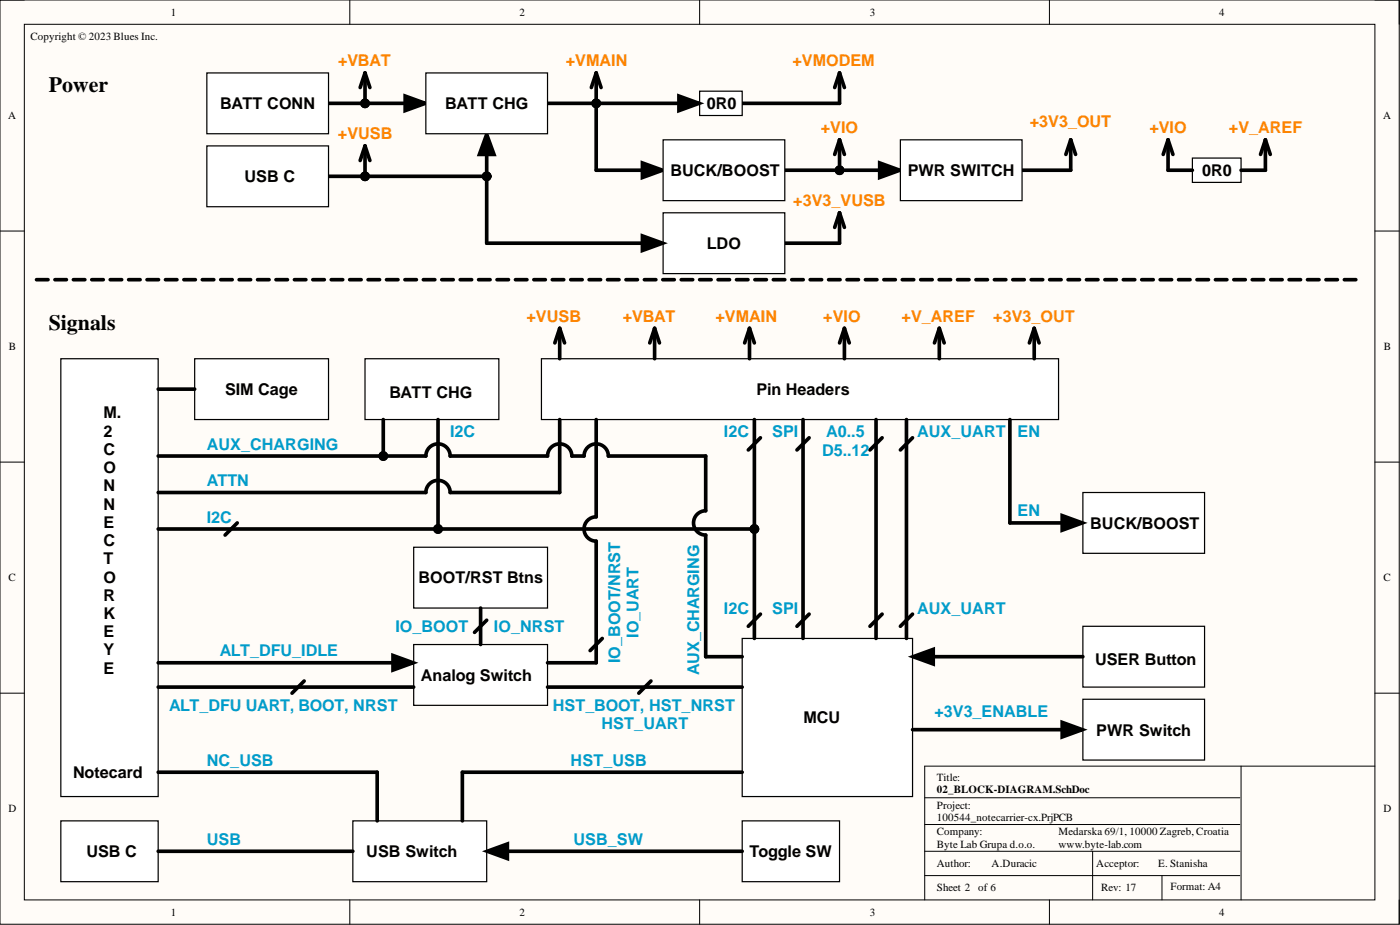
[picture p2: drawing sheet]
<svg xmlns="http://www.w3.org/2000/svg" width="292mm" height="193mm" viewBox="0 0 292 193" stroke-linecap="round" stroke-linejoin="round" font-family="sans-serif">
<path d="M0 0h291.9v192.8h-291.9z" fill-rule="evenodd" fill="#fffcf8"/>
<path d="M0 0h291.9v192.8h-291.9z" fill="none" stroke="#000" stroke-width=".21"/>
<path d="M5.1 5.1h281.8v182.6h-281.8z" fill-rule="evenodd" fill="#fffcf8"/>
<g fill="none" stroke="#000" stroke-width=".21">
<path d="M0 0h5.1M73 0v5.1M146 0v5.1M219 0v5.1M286.9 0h5v5.1M5.1 5.1h281.8v182.6h-281.8zM0 48.2h5.1M286.9 48.2h5M0 96.4h5.1M286.9 96.4h5M0 144.6h5.1M258.9 159.8v27.9"/>
<path d="M286.9 144.6h5M286.9 159.8h-94v27.9M192.9 166.4h65.8M192.9 172h65.8M192.9 177.6h65.8M228 177.6v10.1M73 187.7v5.1M146 187.7v5.1M192.9 182.7h65.8M219 187.7v5.1M242.4 182.7v5M291.9 187.7v5.1"/>
</g>
<g fill="none" stroke="#000" stroke-width=".76">
<path d="M175.2 15.2v6.4h-20.3M175.2 15.2l-1.1 3.1M175.2 15.2l1 3.1M68.5 21.6h19.1M84.5 20l4.2 1.6-4.2 1.5zM101.5 28l1.6 4.2h-3.1zM101.5 29.2v7.6h-33M114.2 21.6h10.2v13.9h12.7M134 34l4.2 1.5-4.2 1.5zM163.7 35.5h22.9M183.5 34l4.2 1.5-4.2 1.5zM223.4 29.2v6.3h-10.2"/>
<path d="M223.4 29.2l-1 3M223.4 29.2l1 3M175.2 44.4v6.3h-11.5M175.2 44.4l-1.1 3M175.2 44.4l1 3"/>
</g>
<path d="M84.5 20l4.2 1.6-4.2 1.5zM101.5 28l1.6 4.2h-3.1zM134 34l4.2 1.5-4.2 1.5zM183.5 34l4.2 1.5-4.2 1.5z" fill="#000"/>
<path d="M88.9 15.2h25.3v12.7h-25.3z" fill-rule="evenodd" fill="#fff"/>
<path d="M88.9 15.2h25.3v12.7h-25.3z" fill="none" stroke="#000" stroke-width=".25"/>
<path d="M43.2 30.4h25.3v12.7h-25.3z" fill-rule="evenodd" fill="#fff"/>
<path d="M43.2 30.4h25.3v12.7h-25.3z" fill="none" stroke="#000" stroke-width=".25"/>
<path d="M43.2 15.2h25.3v12.7h-25.3z" fill-rule="evenodd" fill="#fff"/>
<path d="M43.2 15.2h25.3v12.7h-25.3z" fill="none" stroke="#000" stroke-width=".25"/>
<path d="M138.4 29.2h25.3v12.7h-25.3z" fill-rule="evenodd" fill="#fff"/>
<path d="M138.4 29.2h25.3v12.7h-25.3z" fill="none" stroke="#000" stroke-width=".25"/>
<path d="M146 19h8.9v5.1h-8.9z" fill-rule="evenodd" fill="#fff"/>
<path d="M146 19h8.9v5.1h-8.9z" fill="none" stroke="#000" stroke-width=".25"/>
<path d="M124.4 21.6h20.3M141.7 20l4.1 1.6-4.1 1.5z" fill="none" stroke="#000" stroke-width=".76"/>
<path d="M141.7 20l4.1 1.6-4.1 1.5z" fill="#000"/>
<path d="M187.9 29.2h25.3v12.7h-25.3z" fill-rule="evenodd" fill="#fff"/>
<path d="M187.9 29.2h25.3v12.7h-25.3z" fill="none" stroke="#000" stroke-width=".25"/>
<g fill="none" stroke="#000" stroke-width=".76">
<path d="M76.2 15.2v6.4M76.2 15.2l-1.1 3.1M76.2 15.2l1 3.1M124.4 15.2v6.4M124.4 15.2l-1 3.1M124.4 15.2l1 3.1M76.2 30.4v6.4M76.2 30.4l-1.1 3.1M76.2 30.4l1 3.1M175.2 29.2v6.3M175.2 29.2l-1.1 3M175.2 29.2l1 3"/>
<circle cx="76.2" cy="21.6" r=".63"/>
<circle cx="76.2" cy="36.8" r=".63"/>
<circle cx="76.2" cy="36.8" r=".64"/>
<circle cx="76.2" cy="21.6" r=".64"/>
<circle cx="124.4" cy="21.6" r=".63"/>
<circle cx="124.4" cy="21.6" r=".64"/>
<circle cx="175.2" cy="35.5" r=".64"/>
</g>
<path d="M138.4 44.4h25.3v12.7h-25.3z" fill-rule="evenodd" fill="#fff"/>
<path d="M138.4 44.4h25.3v12.7h-25.3z" fill="none" stroke="#000" stroke-width=".25"/>
<g fill="none" stroke="#000" stroke-width=".76">
<path d="M101.5 36.8v13.9h35.6M134 49.2l4.2 1.5-4.2 1.6z"/>
<circle cx="101.5" cy="36.8" r=".63"/>
<circle cx="101.5" cy="36.8" r=".64"/>
</g>
<path d="M134 49.2l4.2 1.5-4.2 1.6z" fill="#000"/>
<path d="M12.7 74.8h20.3v91.4h-20.3z" fill-rule="evenodd" fill="#fff"/>
<path d="M12.7 74.8h20.3v91.4h-20.3z" fill="none" stroke="#000" stroke-width=".25"/>
<path d="M113 74.8h107.9v12.7h-107.9z" fill-rule="evenodd" fill="#fff"/>
<path d="M113 74.8h107.9v12.7h-107.9z" fill="none" stroke="#000" stroke-width=".25"/>
<path d="M154.9 133.2h35.5v33h-35.5z" fill-rule="evenodd" fill="#fff"/>
<path d="M154.9 133.2h35.5v33h-35.5z" fill="none" stroke="#000" stroke-width=".25"/>
<path d="M12.7 171.2h20.3v12.7h-20.3z" fill-rule="evenodd" fill="#fff"/>
<path d="M12.7 171.2h20.3v12.7h-20.3z" fill="none" stroke="#000" stroke-width=".25"/>
<path d="M73.6 171.2h27.9v12.7h-27.9z" fill-rule="evenodd" fill="#fff"/>
<path d="M73.6 171.2h27.9v12.7h-27.9z" fill="none" stroke="#000" stroke-width=".25"/>
<path d="M33 177.6h40.6M33 161.1h45.7v10.1" fill="none" stroke="#000" stroke-width=".76"/>
<path d="M154.9 171.2h20.3v12.7h-20.3z" fill-rule="evenodd" fill="#fff"/>
<path d="M154.9 171.2h20.3v12.7h-20.3z" fill="none" stroke="#000" stroke-width=".25"/>
<path d="M101.7 177.6l4.2-1.5v3zM102.8 177.6h52.1M154.9 161.1h-58.4v10.1" fill="none" stroke="#000" stroke-width=".76"/>
<path d="M101.7 177.6l4.2-1.5v3z" fill="#000"/>
<path d="M86.3 134.5h27.9v12.6h-27.9z" fill-rule="evenodd" fill="#fff"/>
<path d="M86.3 134.5h27.9v12.6h-27.9z" fill="none" stroke="#000" stroke-width=".25"/>
<path d="M33 138.3h52M82 136.7l4.2 1.6-4.2 1.5zM33 143.3h53.3M114.2 143.3h40.7" fill="none" stroke="#000" stroke-width=".76"/>
<path d="M82 136.7l4.2 1.6-4.2 1.5z" fill="#000"/>
<path d="M225.9 145.9h25.4v12.7h-25.4z" fill-rule="evenodd" fill="#fff"/>
<path d="M225.9 145.9h25.4v12.7h-25.4z" fill="none" stroke="#000" stroke-width=".25"/>
<path d="M40.6 74.8h27.9v12.7h-27.9z" fill-rule="evenodd" fill="#fff"/>
<path d="M40.6 74.8h27.9v12.7h-27.9z" fill="none" stroke="#000" stroke-width=".25"/>
<path d="M86.3 114.2h27.9v12.6h-27.9z" fill-rule="evenodd" fill="#fff"/>
<path d="M86.3 114.2h27.9v12.6h-27.9z" fill="none" stroke="#000" stroke-width=".25"/>
<path d="M33 81.2h7.6M100.3 126.8v7.7M101.5 129.4l-2.5 2.5M63.5 142.1l-2.6 2.5M135.8 142.1l-2.5 2.5" fill="none" stroke="#000" stroke-width=".76"/>
<path d="M76.2 74.8h27.9v12.7h-27.9z" fill-rule="evenodd" fill="#fff"/>
<path d="M76.2 74.8h27.9v12.7h-27.9z" fill="none" stroke="#000" stroke-width=".25"/>
<g fill="none" stroke="#000" stroke-width=".76">
<path d="M80 87.5v7.6h-47M91.4 87.5v22.9M116.8 87.5v15.2h-22.9a2.54 2.54 0 0 0-2.5-2.5 2.54 2.54 0 0 0-2.5 2.5h-55.9M124.4 87.5v20.3a2.54 2.54 0 0 0-2.5 2.6 2.54 2.54 0 0 0 2.5 2.5v25.4h-10.2M157.4 87.5v45.7M158.7 91.3l-2.6 2.6M167.5 87.5v45.7M168.8 91.3l-2.5 2.6M182.8 87.5v45.7M184 91.3l-2.5 2.6M33 110.4h124.4M49.5 109.1l-2.5 2.5"/>
<path d="M125.7 133.2l-2.6 2.5M158.7 128.1l-2.6 2.6M168.8 128.1l-2.5 2.6M184 128.1l-2.5 2.6M190.4 152.2h34.3M221.6 150.7l4.2 1.5-4.2 1.5z"/>
<circle cx="91.4" cy="110.4" r=".63"/>
<circle cx="91.4" cy="110.4" r=".64"/>
<circle cx="157.4" cy="110.4" r=".63"/>
<circle cx="157.4" cy="110.4" r=".64"/>
</g>
<path d="M221.6 150.7l4.2 1.5-4.2 1.5z" fill="#000"/>
<path d="M225.9 102.7h25.4v12.7h-25.4z" fill-rule="evenodd" fill="#fff"/>
<path d="M225.9 102.7h25.4v12.7h-25.4z" fill="none" stroke="#000" stroke-width=".25"/>
<path d="M215.8 68.5v6.3M215.8 68.5l-1 3M215.8 68.5l1 3M210.7 87.5v21.6h14M221.6 107.6l4.2 1.5-4.2 1.5z" fill="none" stroke="#000" stroke-width=".76"/>
<path d="M221.6 107.6l4.2 1.5-4.2 1.5z" fill="#000"/>
<path d="M248.8 33h10.1v5.1h-10.1z" fill-rule="evenodd" fill="#fff"/>
<path d="M248.8 33h10.1v5.1h-10.1z" fill="none" stroke="#000" stroke-width=".25"/>
<g fill="none" stroke="#000" stroke-width=".76">
<path d="M243.7 29.2v6.3h5.1M243.7 29.2l-1 3M243.7 29.2l1 3M264 29.2v6.3h-5.1M264 29.2l-1 3M264 29.2l1 3M7.6 58.3h2.4M11.5 58.3h2.4M15.3 58.3h2.4M19.1 58.3h2.5M23 58.3h2.4M26.8 58.3h2.4"/>
<path d="M30.7 58.3h2.4M34.5 58.3h2.4M38.4 58.3h2.4M42.2 58.3h2.4M46 58.3h2.5M49.9 58.3h2.4M53.7 58.3h2.4M57.6 58.3h2.4M61.4 58.3h2.4M65.3 58.3h2.4M69.1 58.3h2.4M73 58.3h2.4"/>
<path d="M76.8 58.3h2.4M80.6 58.3h2.4M84.5 58.3h2.4M88.3 58.3h2.4M92.2 58.3h2.4M96 58.3h2.4M99.9 58.3h2.4M103.7 58.3h2.4M107.5 58.3h2.4M111.4 58.3h2.4M115.2 58.3h2.4M119.1 58.3h2.4"/>
<path d="M122.9 58.3h2.4M126.8 58.3h2.4M130.6 58.3h2.4M134.4 58.3h2.4M138.3 58.3h2.4M142.1 58.3h2.4M146 58.3h2.4M149.8 58.3h2.4M153.7 58.3h2.4M157.5 58.3h2.4M161.3 58.3h2.4M165.2 58.3h2.4"/>
<path d="M169 58.3h2.4M172.9 58.3h2.4M176.7 58.3h2.4M180.6 58.3h2.4M184.4 58.3h2.4M188.2 58.3h2.5M192.1 58.3h2.4M195.9 58.3h2.4M199.8 58.3h2.4M203.6 58.3h2.4M207.5 58.3h2.4M211.3 58.3h2.4"/>
<path d="M215.1 58.3h2.5M219 58.3h2.4M222.8 58.3h2.4M226.7 58.3h2.4M230.5 58.3h2.4M234.4 58.3h2.4M238.2 58.3h2.4M242.1 58.3h2.4M245.9 58.3h2.4M249.7 58.3h2.4M253.6 58.3h2.4M257.4 58.3h2.4"/>
<path d="M261.3 58.3h2.4M265.1 58.3h2.4M269 58.3h2.4M272.8 58.3h2.4M276.6 58.3h2.4M280.5 58.3h2.4M116.8 68.5v6.3M116.8 68.5l-1 3M116.8 68.5l1 3M136.6 68.5v6.3M136.6 68.5l-1 3M136.6 68.5l1 3"/>
<path d="M156.4 68.5v6.3M156.4 68.5l-1 3M156.4 68.5l1 3M196 68.5v6.3M196 68.5l-1 3M196 68.5l1 3"/>
</g>
<path d="M225.9 130.7h25.4v12.6h-25.4z" fill-rule="evenodd" fill="#fff"/>
<path d="M225.9 130.7h25.4v12.6h-25.4z" fill="none" stroke="#000" stroke-width=".25"/>
<g fill="none" stroke="#000" stroke-width=".76">
<path d="M176.2 68.5v6.3M176.2 68.5l-1 3M176.2 68.5l1 3M80 95.1h8.9a2.54 2.54 0 0 1 2.5-2.5 2.54 2.54 0 0 1 2.5 2.5h20.3a2.54 2.54 0 0 1 2.6-2.5 2.54 2.54 0 0 1 2.5 2.5h2.6a2.54 2.54 0 0 1 2.5-2.5 2.54 2.54 0 0 1 2.5 2.5h20.3v11.5a2.54 2.54 0 0 0-2.5 2.5 2.54 2.54 0 0 0 2.5 2.5v25.4h7.7M189.1 87.5v45.7M190.4 91.3l-2.5 2.6M190.4 128.1l-2.5 2.6M190.5 137l4.2-1.5v3zM191.7 137h34.2"/>
<circle cx="80" cy="95.1" r=".63"/>
<circle cx="80" cy="95.1" r=".64"/>
</g>
<path d="M190.5 137l4.2-1.5v3z" fill="#000"/>
<g font-size="4.6">
<text x="10.2" y="19.3">Power</text>
<text x="10.2" y="68.7">Signals</text>
</g>
<g font-size="3.4" fill="#fd8300">
<text x="70.6" y="13.9">+VBAT</text>
<text x="118" y="13.9">+VMAIN</text>
<text x="165.3" y="13.9">+VMODEM</text>
<text x="70.5" y="29.1">+VUSB</text>
<text x="171.3" y="27.8">+VIO</text>
<text x="214.9" y="26.5">+3V3_OUT</text>
<text x="239.8" y="27.8">+VIO</text>
<text x="256.4" y="27.8">+V_AREF</text>
<text x="165.5" y="43">+3V3_VUSB</text>
<text x="109.8" y="67.1">+VUSB</text>
<text x="130" y="67.1">+VBAT</text>
<text x="149.3" y="67.1">+VMAIN</text>
<text x="171.8" y="67.1">+VIO</text>
<text x="188.1" y="67.1">+V_AREF</text>
<text x="207.2" y="67.1">+3V3_OUT</text>
</g>
<g font-size="3.4">
<text x="45.9" y="22.8">BATT CONN</text>
<text x="92.9" y="22.8">BATT CHG</text>
<text x="147.5" y="22.8">0R0</text>
<text x="51" y="38.1">USB C</text>
<text x="139.9" y="36.8">BUCK/BOOST</text>
<text x="189.4" y="36.8">PWR SWITCH</text>
<text x="250.8" y="36.8">0R0</text>
<text x="147.5" y="52">LDO</text>
<text x="47" y="82.4">SIM Cage</text>
<text x="81.2" y="83">BATT CHG</text>
<text x="157.8" y="82.4">Pin Headers</text>
<text x="21.6" y="87.3">M.</text>
<text x="21.6" y="91.1">2</text>
<text x="21.6" y="94.9">C</text>
<text x="21.6" y="98.7">O</text>
<text x="21.6" y="102.5">N</text>
<text x="21.6" y="106.3">N</text>
<text x="21.6" y="110.1">E</text>
<text x="21.6" y="113.9">C</text>
<text x="227.5" y="110.4">BUCK/BOOST</text>
<text x="21.6" y="117.7">T</text>
<text x="21.6" y="121.5">O</text>
<text x="21.6" y="125.3">R</text>
<text x="87.3" y="121.7">BOOT/RST Btns</text>
<text x="21.6" y="129.1">K</text>
<text x="21.6" y="132.9">E</text>
<text x="21.6" y="136.7">Y</text>
<text x="21.6" y="140.5">E</text>
<text x="87.8" y="142.1">Analog Switch</text>
<text x="228.5" y="138.8">USER Button</text>
<text x="167.6" y="150.9">MCU</text>
<text x="228.7" y="153.5">PWR Switch</text>
<text x="15.2" y="162.4">Notecard</text>
<text x="18" y="178.9">USB C</text>
<text x="76.4" y="178.9">USB Switch</text>
<text x="156.4" y="178.9">Toggle SW</text>
</g>
<g font-size="3.4" fill="#009cca">
<text x="43.2" y="93.8">AUX_CHARGING</text>
<text x="93.9" y="91.2">I2C</text>
<text x="151" y="91.2">I2C</text>
<text x="161.1" y="91.2">SPI</text>
<text x="171.5" y="95.1">D5..12</text>
<text x="172.4" y="91.2">A0..5</text>
<text x="191.3" y="91.2">AUX_UART</text>
<text x="212.3" y="91.2">EN</text>
<text x="43.2" y="101.4">ATTN</text>
<text x="212.3" y="107.7">EN</text>
<text x="43.2" y="109">I2C</text>
<text x="82.5" y="131.8">IO_BOOT</text>
<text x="103.1" y="131.8">IO_NRST</text>
<text x="151" y="128">I2C</text>
<text x="161.1" y="128">SPI</text>
<text x="191.3" y="128">AUX_UART</text>
<text x="45.9" y="136.9">ALT_DFU_IDLE</text>
<text x="133.2" y="133" transform="rotate(-90 133.2 133)">IO_UART</text>
<text x="129.4" y="138.3" transform="rotate(-90 129.4 138.3)">IO_BOOT/NRST</text>
<text x="145.9" y="140.8" transform="rotate(-90 145.9 140.8)">AUX_CHARGING</text>
<text x="35.3" y="148.3">ALT_DFU UART, BOOT, NRST</text>
<text x="115.3" y="148.3">HST_BOOT, HST_NRST</text>
<text x="195" y="149.6">+3V3_ENABLE</text>
<text x="125.5" y="152.1">HST_UART</text>
<text x="43.2" y="159.7">NC_USB</text>
<text x="119.1" y="159.7">HST_USB</text>
<text x="43.2" y="176.2">USB</text>
<text x="119.7" y="176.2">USB_SW</text>
</g>
<g font-size="2.3">
<text x="35.6" y="3.3">1</text>
<text x="108.4" y="3.3">2</text>
<text x="181.5" y="3.3">3</text>
<text x="254.4" y="3.3">4</text>
<text x="6.3" y="8.4">Copyright © 2023 Blues Inc.</text>
<text x="1.7" y="24.9">A</text>
<text x="288.6" y="24.9">A</text>
<text x="1.9" y="73.1">B</text>
<text x="288.7" y="73.1">B</text>
<text x="1.8" y="121.3">C</text>
<text x="288.6" y="121.3">C</text>
<text x="195.5" y="162.9">Title:</text>
<text x="195.5" y="165.4">02_BLOCK-DIAGRAM.SchDoc</text>
<text x="1.8" y="169.5">D</text>
<text x="195.5" y="168.7">Project:</text>
<text x="195.5" y="171.2">100544_notecarrier-cx.PrjPCB</text>
<text x="288.6" y="169.5">D</text>
<text x="195.5" y="174.3">Company:</text>
<text x="195.5" y="176.8">Byte Lab Grupa d.o.o.</text>
<text x="220.9" y="174.3">Medarska 69/1, 10000 Zagreb, Croatia</text>
<text x="220.9" y="176.8">www.byte-lab.com</text>
<text x="195.5" y="186">Sheet 2</text>
<text x="195.5" y="180.9">Author:</text>
<text x="204.1" y="186">of 6</text>
<text x="206.9" y="180.9">A.Duracic</text>
<text x="228.7" y="180.9">Acceptor:</text>
<text x="229.7" y="186">Rev: 17</text>
<text x="241.7" y="180.9">E. Stanisha</text>
<text x="244.2" y="185.7">Format: A4</text>
<text x="35.6" y="191">1</text>
<text x="108.4" y="191">2</text>
<text x="181.5" y="191">3</text>
<text x="254.4" y="191">4</text>
</g>
</svg>
